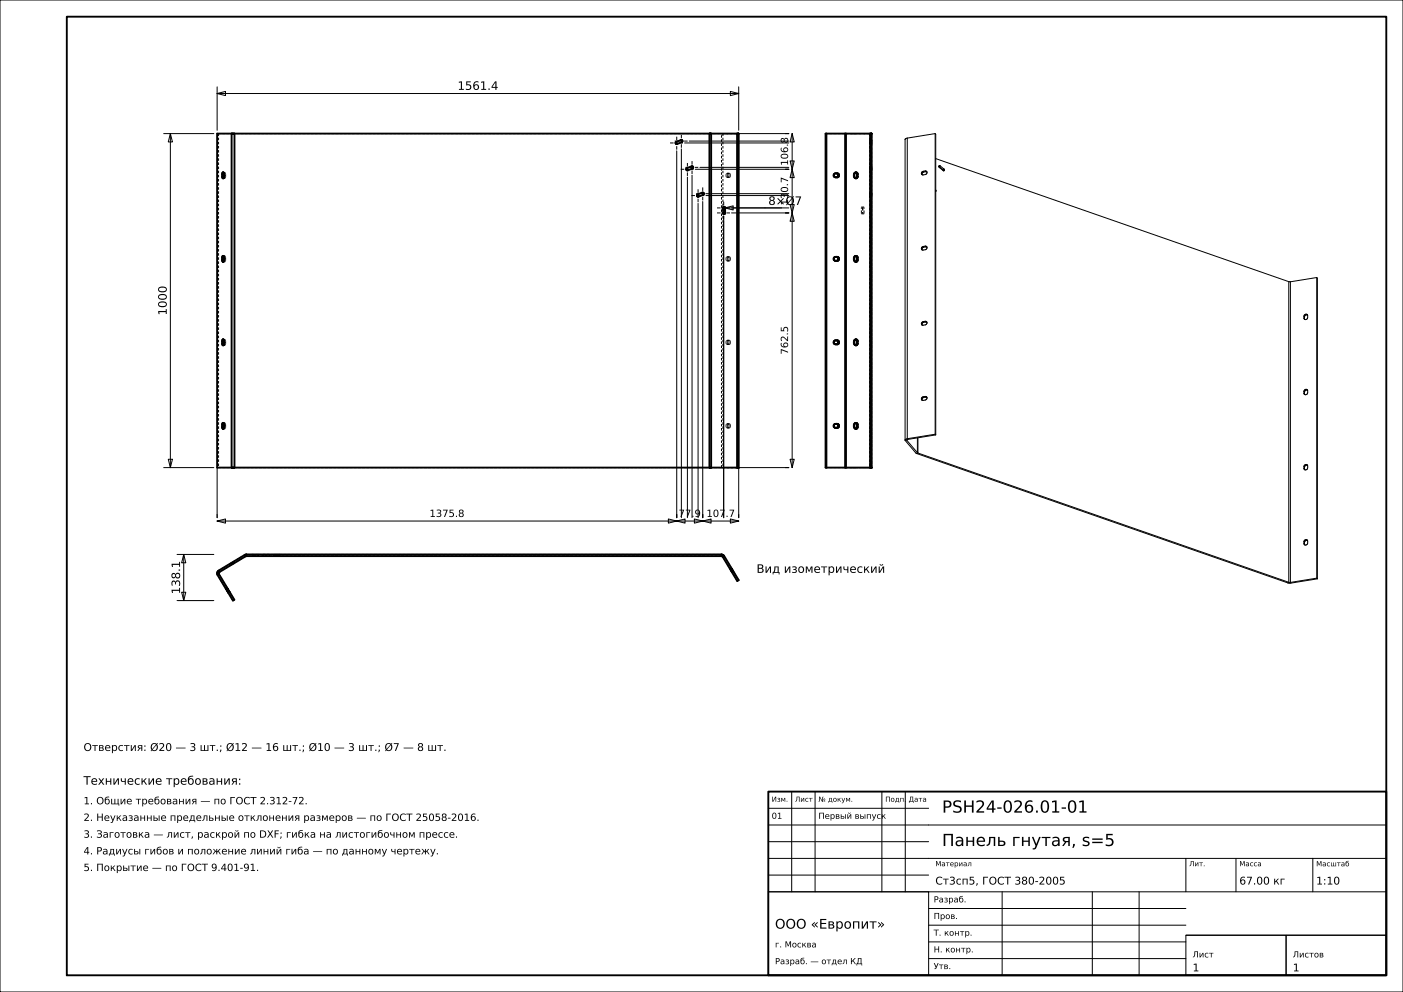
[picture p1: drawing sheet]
<svg xmlns="http://www.w3.org/2000/svg" width="420mm" height="297mm" viewBox="0 0 420 297" stroke-linecap="round" stroke-linejoin="round" font-family="sans-serif">
<g fill="none" stroke="#000" stroke-width=".3">
<path d="M0 0h420v297h-420zM49 40h15M51 40l.6 2.5h-1.2zM51 40v100M65 28l2.5-.6v1.2zM65 26v13M65 28h156.1M218.6 27.4l2.5 .6-2.5 .6zM221.1 26v13M221.1 40h15M237.1 40l.7 2.5h-1.3zM237.1 40v100"/>
<path d="M279.9 40l.2 .2v90M279.9 40l-8.3 1.3M279.9 40v90M202.6 45.2v109.8M204 44.6v110.4M204.9 42.8h31.2M205.8 53v102M206.3 42.2h29.8M207.2 52.5v102.5M208.1 50.7h28M209.5 50.1h26.6M211.3 58.6h24.8"/>
<path d="M212.7 58h23.4M236.5 48.2h1.3l-.7 2.5zM237.1 50.7l.7 2.5h-1.3zM271.6 41.3l-.7 .5v90M271.6 41.3v90.1M276.4 51.3a.59 .59 0 0 0-.5 .4 .59 .59 0 0 0 .1 .6M276.4 51.3l.2 .2M276.6 51.5l-.5 .3-.1 .5M276.9 51.2l.6 .3M276.9 51.2l-.5 .1M276.9 51.2l.2 .2M277.1 51.4l.4 .1"/>
<path d="M277.1 51.4l-.5 .1M277.5 51.5l-.1 .4-.3 .3-1.1 .1M280.1 56.9v.4M280.1 47.5l105.7 36.8M281.1 49.9l1.3 1.2M281.1 49.7v.2M281.1 49.7h.1M281.1 49.7h.3M281.1 49.8l1.1 .9M281.4 49.7l1.1 .9M281.4 49.7l-.3 .1M282.2 50.7l.2 .4"/>
<path d="M282.5 50.6l.2 .3-.3 .2M282.5 50.6l-.3 .1M209 60.9v94.1M210.4 60.3v94.7M216.6 64.6v90.4M217 62.3l2.5-.7v1.3zM217 62.3h19.1M219 63.8h17.1M236.5 61.3h1.3l-.7 2.5zM237.1 63.8l.7 2.5h-1.3zM276.4 73.8a.54 .54 0 0 0-.6 .5 .54 .54 0 0 0 .6 .6l.8-.2 .3-.7M276.4 73.8l.2 .2"/>
<path d="M276.6 74l-.5 .3-.1 .5M276.9 73.7l.6 .3M276.9 73.7l-.5 .1M276.9 73.7l.2 .2M277.1 73.9l.4 .1M277.1 73.9l-.5 .1M276.4 96.3a.59 .59 0 0 0-.5 .4 .59 .59 0 0 0 .1 .6M276.4 96.3l.2 .2M276.6 96.5l-.5 .3-.1 .5M276.9 96.2l.6 .3M276.9 96.2l-.5 .1M276.9 96.2l.2 .2"/>
<path d="M277.1 96.4l.4 .1M277.1 96.4l-.5 .1M277.5 96.5l-.1 .4-.3 .3-1.1 .1M385.8 84.3l.5 .1M385.8 84.3v90M386.3 84.4v90M390.3 94.7a.57 .57 0 0 1 .5-.6 .57 .57 0 0 1 .7 .4l-.1 .9-.8 .2M390.3 94.7v.5M390.3 95.2l.3 .4M390.3 94.7l.2 .2M390.3 95.2l.2 .2M390.5 94.9v.5"/>
<path d="M390.5 95.4l.1 .2M391.4 94.3a.65 .65 0 0 0-.9 .6M394.2 83.1l.2 .2v90M394.2 83.1l-7.9 1.3M394.2 83.1v90M276.4 118.8a.59 .59 0 0 0-.5 .4 .59 .59 0 0 0 .1 .6M276.4 118.8l.2 .2M276.6 119l-.5 .3-.1 .5M276.9 118.7l.6 .3M276.9 118.7l-.5 .1M276.9 118.7l.2 .2M277.1 118.9l.4 .1"/>
<path d="M277.1 118.9l-.5 .1M277.5 119l-.1 .4-.3 .3-1.1 .1M390.3 117.7l.3 .4M390.3 117.2v.5M390.3 117.2l.2 .2M390.3 117.7l.2 .2M390.5 117.9l.1 .2M390.5 117.4v.5M391.4 116.8a.65 .65 0 0 0-.9 .6M391.4 116.9a.59 .59 0 0 0-.6-.3 .59 .59 0 0 0-.5 .6M391.4 116.9v1l-.8 .2M50.4 137.5h1.2l-.6 2.5z"/>
<path d="M236.5 137.5h1.3l-.7 2.5zM270.9 131.8l3.6 4M271.5 131.7v.1M271.5 131.8l3.1 3.7M271.6 131.4l-.7 .4M274.5 135.8l111 38.7M274.6 135.5l.2 .1M274.6 131.1v4.4M274.8 135.6l111 38.7M274.8 131.1v4.5M274.8 135.6l-.3 .2M279.9 130l-8.3 1.4"/>
<path d="M279.9 130l.2 .2M280.1 130.2l-8.6 1.5M390.3 139.7v.5M390.3 139.7l.2 .2M390.5 139.9v.5M391.4 139.3a.65 .65 0 0 0-.9 .6M391.4 139.4v1l-.8 .2M391.4 139.4a.59 .59 0 0 0-.6-.3 .59 .59 0 0 0-.5 .6M49 140h15M65 156l2.5-.6v1.2zM65 140v15M65 156h156.1"/>
<path d="M200.1 155.4l2.5 .6-2.5 .6zM202.6 156l2.5-.6v1.2zM207.9 155.4l2.5 .6-2.5 .6zM210.4 156l2.5-.6v1.2zM218.6 155.4l2.5 .6-2.5 .6zM236.1 140h-15v15M390.3 140.2l.3 .4M390.3 140.2l.2 .2M390.5 140.4l.1 .2M53 179.8h11M53 166h11M54.4 177.3h1.2l-.6 2.5z"/>
<path d="M55 166l.6 2.5h-1.2zM55 166v13.8M385.8 174.3l.5 .1M385.8 174.3l-.3 .2M390.3 162.2a.57 .57 0 0 1 .5-.6 .57 .57 0 0 1 .7 .4l-.1 .9-.8 .2M390.3 162.2v.5M390.3 162.7l.3 .4M390.3 162.2l.2 .2M390.3 162.7l.2 .2M390.5 162.4v.5M390.5 162.9l.1 .2M391.4 161.8a.65 .65 0 0 0-.9 .6"/>
<path d="M394.2 173.1l-7.9 1.3M394.2 173.1l.2 .2M394.4 173.3l-7.9 1.3-1-.1M237 237v30M244 237v30M264 237v30M271 237v30M230 257h185M230 252h48M230 247h185M230 242h48M355 257v10"/>
<path d="M370 257v10M393 257v10M230 267h48v25h-48zM230 267h185M230 262h48M278 277h77M278 272h77M300 267v25M327 267v25M341 267v25M278 287h77M278 282h77"/>
<path d="M355 280h30v12h-30zM355 280h60M385 280h30v12h-30z"/>
</g>
<g fill="none" stroke="#000" stroke-width=".56">
<path d="M20 5h395v287h-395zM65 40h156.1v100h-156.1zM69.3 40v100M70.2 40v100M212.4 40v100M212.9 40v100M220.7 40v100M247.1 40h13.8v100h-13.8zM247.4 40v100M253 40v100M253.2 40v100M260.5 40v100"/>
<path d="M66.5 52.2v.6M66.5 52.2l.1-.5 .3-.1 .2 .6-.2 1.2-.3-.1-.1-.5M66.5 52.2h.4M66.5 52.8h.4M66.9 52.2v.6M66.9 52.8l.1 .4M67 51.8l-.1 .4M202.3 42.6l1.5-.7a.35 .35 0 0 1 .5 .2 .35 .35 0 0 1-.2 .5l-1.5 .6-.3-.3zM205.5 50.4l1.5-.6a.35 .35 0 0 1 .5 .2 .35 .35 0 0 1-.2 .4l-1.5 .6-.3-.2zM208.7 58.3l1.5-.6a.35 .35 0 0 1 .5 .2 .35 .35 0 0 1-.2 .4l-1.5 .6-.3-.2zM250.4 51.9a.61 .61 0 0 1 .5 .6 .61 .61 0 0 1-.5 .6M256.1 51.6l.4 .6"/>
<path d="M256.5 52.2h.3M256.5 52.8h.3M256.5 52.2v.6M256.5 52.8l-.4 .6M256.8 52.2a.52 .52 0 0 0-.6-.6 .52 .52 0 0 0-.5 .6v.6a.52 .52 0 0 0 .5 .6 .52 .52 0 0 0 .6-.6M256.8 52.2v.6M66.5 77.2v.6M66.5 77.2h.4M66.5 77.8h.4M66.8 76.6l-.3 .6M66.8 76.6h.1M66.9 76.6l.2 .6-.2 1.2-.3-.1-.1-.5"/>
<path d="M66.9 77.2v.6M66.9 77.8l.1 .4M67 76.8l-.1 .4M216.6 61.9l.2 .4M216.8 63.8l-.2 .3M216.8 62.3v1.5M216.8 62.3h.3M216.8 63.8h.3M217.1 62.3a.3 .3 0 0 0-.3-.4 .3 .3 0 0 0-.3 .4v1.5l.2 .3M217.1 63.8l-.4 .3M217.1 62.3v1.5M250.4 76.9a.61 .61 0 0 1 .5 .6 .61 .61 0 0 1-.5 .6"/>
<path d="M256.1 76.6l.4 .6M256.5 77.2h.3M256.5 77.8h.3M256.5 77.8l-.4 .6M256.5 77.2v.6M256.8 77.2a.52 .52 0 0 0-.6-.6 .52 .52 0 0 0-.5 .6v.6a.52 .52 0 0 0 .5 .6 .52 .52 0 0 0 .6-.6M256.8 77.2v.6M66.5 102.2v.6M66.5 102.2h.4M66.5 102.8h.4M66.8 101.6l-.3 .6M66.8 101.6h.1"/>
<path d="M66.9 101.6l.2 .6-.2 1.2-.3-.1-.1-.5M66.9 102.2v.6M66.9 102.8l.1 .4M67 101.8l-.1 .4M250.4 101.9a.61 .61 0 0 1 .5 .6 .61 .61 0 0 1-.5 .6M256.1 101.6l.4 .6M256.5 102.2h.3M256.5 102.8h.3M256.5 102.2v.6M256.5 102.8l-.4 .6M256.8 102.2a.52 .52 0 0 0-.6-.6 .52 .52 0 0 0-.5 .6v.6a.52 .52 0 0 0 .5 .6 .52 .52 0 0 0 .6-.6M256.8 102.2v.6"/>
<path d="M66.5 127.2v.6M66.5 127.8l.3 .6M66.5 127.2h.4M66.5 127.8h.4M66.8 126.6l-.3 .6M66.8 126.6h.1M66.9 126.6l.2 .6-.2 1.2M66.9 128.4h-.1M66.9 127.2v.6M66.9 127.8l.1 .4M67 126.8l-.1 .4M250.4 126.9a.61 .61 0 0 1 .5 .6 .61 .61 0 0 1-.5 .6"/>
<path d="M256.1 126.6l.4 .6M256.5 127.2h.3M256.5 127.8h.3M256.5 127.2v.6M256.5 127.8l-.4 .6M256.8 127.2a.52 .52 0 0 0-.6-.6 .52 .52 0 0 0-.5 .6v.6a.52 .52 0 0 0 .5 .6 .52 .52 0 0 0 .6-.6M256.8 127.2v.6M73.8 166.5h142.1M73.8 166h142.1M73.8 166l-8.3 4.8-.4 .5v.9l4.6 7.6 .5-.2-4.6-7.7-.1-.4 8.3-5M73.8 166v.5M215.9 166l.9 .5 4.3 7.2-.4 .3-4.3-7.3-.5-.2"/>
<path d="M215.9 166v.5M230 237h185v55h-185z"/>
<circle cx="250.4" cy="52.5" r=".74"/>
<circle cx="250.4" cy="77.5" r=".74"/>
<circle cx="250.4" cy="102.5" r=".74"/>
<circle cx="250.4" cy="127.5" r=".74"/>
</g>
<g fill="none" stroke="#000" stroke-width=".3" stroke-dasharray=".7 .5" stroke-linecap="butt">
<path d="M65 40h.4M65.4 40v100M69.3 40h.5M69.8 40h-4.4M69.9 40h-.1M70 40h-.1M70.1 40h-.1M70.2 40h-.1M212.4 40h-142.2M212.5 40h-.1M212.6 40h-.1M212.9 40h-.3"/>
<path d="M216 40h4.6M216.4 40h-.4M216.4 40h4.6M216.4 40v100M220.4 40h-7.8M220.5 40h-.1M220.6 40h-.1M220.7 40h-.3M221 40h-.4M221 40h.1M247.1 40h7.7M253 40h2"/>
<path d="M254.8 40h.1M254.8 40h.2M254.9 40h.1M255 40h.1M255.1 40h.1M255.2 40h.1M255.3 40h.1M255.4 40h.1M255.5 40h.1M255.6 40h.1M255.7 40h4.7M255.7 40h.1"/>
<path d="M255.8 40h.1M255.9 40h.1M256 40h.1M256.1 40h-.4M256.1 40h4.7M260.2 40h-7.2M260.3 40h-.1M260.4 40h-.1M260.4 40v100M260.5 40h-.3M260.8 40h-.4M260.8 40h.1"/>
<path d="M260.9 40h-.5M67 53.2l.1 .1M67.1 51.7l-.1 .1M67.1 53.3v.1M67.1 51.6v.1M67.1 53.4h.1M67.2 51.6h-.1M67.2 53.4h.1M67.3 51.6h-.1M67.3 53.4l.1-.1M67.4 51.7l-.1-.1M67.4 53.3v-.1"/>
<path d="M67.4 51.8v-.1M67.4 53.2l.1-.2M67.5 52l-.1-.2M67.5 53v-.2M67.5 52.2v-.2M67.5 52.8v-.6M202.2 42.8l.1 .1M202.3 42.9v.1M202.3 42.7l-.1 .1M202.3 43l.1 .1M202.3 42.6v.1M202.4 43.1l.2 .1"/>
<path d="M202.5 42.5l-.2 .1M202.6 43.2l.1-.1M202.7 43.1l1.4-.5M203.8 41.9l-1.3 .6M204 41.9h-.2M204.1 42.6l.1-.1M204.1 41.9h-.1M204.2 42.5l.1-.1M204.2 42l-.1-.1M204.3 42.4v-.2M204.3 42.1l-.1-.1M204.3 42.2v-.1"/>
<path d="M205.4 50.7l.1 .1M205.5 50.8v.1M205.5 50.5l-.1 .2M205.5 50.9l.1 .1M205.5 50.4v.1M205.6 51h.2M205.6 50.4h-.1M205.8 51h.1M205.9 51l1.4-.6M207 49.8l-1.4 .6M207.2 49.8h-.2M207.3 50.4h.1"/>
<path d="M207.3 49.8h-.1M207.4 50.4l.1-.2M207.4 49.9l-.1-.1M207.5 50.2v-.1M207.5 50l-.1-.1M207.5 50.1v-.1M208.6 58.6l.1 .1M208.7 58.7v.1M208.7 58.4l-.1 .2M208.7 58.8l.1 .1M208.7 58.3v.1M208.8 58.9h.2"/>
<path d="M208.8 58.2l-.1 .1M209 58.9h.1M209.1 58.9l1.4-.6M210.2 57.7l-1.4 .5M210.4 57.6l-.2 .1M210.5 58.3l.1-.1M210.5 57.7l-.1-.1M210.6 58.2l.1-.1M210.6 57.7h-.1M210.7 58.1v-.1M210.7 57.9l-.1-.2M210.7 58v-.1"/>
<path d="M217.3 52.5v-.2M217.3 52.7v-.2M217.3 52.3l.1-.2M217.4 52.9l-.1-.2M217.4 52.1l.1-.1M217.5 53l-.1-.1M217.5 52v-.1M217.5 53.1v-.1M217.5 51.9h.1M217.6 53.1h-.1M217.6 51.9h.3M217.8 52.5v.2"/>
<path d="M217.8 52.3v.2M217.8 52.7v.2M217.8 52.1v.2M217.8 52.9l.1 .1M217.9 52l-.1 .1M217.9 53v.1M217.9 51.9h.1M217.9 53.1h-.3M217.9 51.9v.1M217.9 53.1h.1M218 51.9h-.1M218 53.1h.1"/>
<path d="M218 51.9h.1M218 53.1h-.1M218.1 51.9v.1M218.1 53.1h-.1M218.1 51.9h-.5M218.1 53.1h-.5M218.1 51.9h-.1M218.1 53.1h.3M218.1 52l.1 .1M218.1 53v.1M218.2 52.1v.2M218.2 52.9l-.1 .1"/>
<path d="M218.2 52.3v.2M218.2 52.7v.2M218.2 52.5v.2M218.4 51.9h-.3M218.4 51.9h-.5M218.4 53.1h-.5M218.4 53.1h.1M218.5 53.1v-.1M218.5 51.9h-.1M218.5 53l.1-.1M218.5 52v-.1M218.6 52.9l.1-.2"/>
<path d="M218.6 52.1l-.1-.1M218.7 52.7v-.2M218.7 52.3l-.1-.2M218.7 52.5v-.2M249.4 52.5v.1M249.4 52.4v.1M249.4 52.6v.1M249.4 52.3v.1M249.4 52.7l.1 .1M249.5 52.2l-.1 .1M249.5 52.8v.1M249.5 52.1v.1"/>
<path d="M249.5 52.9l.1 .1M249.6 52l-.1 .1M249.6 53l.1 .1M249.7 51.9l-.1 .1M249.7 53.1h.1M249.8 51.9h-.1M249.8 53.1h.1M249.9 51.9h.2M249.9 53.1h.2M249.9 51.9h-.1M249.9 53.1h.5M250.4 51.9h-.5"/>
<path d="M250.4 51.9h.3M250.4 53.1h.3M255.5 52.2v.6M255.5 52.8v.1M255.5 52.1v.1M255.5 52.9v.1M255.5 52v.1M255.5 53l.1 .1M255.6 51.9l-.1 .1M255.6 53.1v.1M255.6 51.8v.1M255.6 53.2l.1 .1"/>
<path d="M255.7 51.7l-.1 .1M255.7 53.3l.1 .1M255.8 51.6l-.1 .1M255.8 53.4h.1M255.9 51.6h-.1M255.9 53.4h.1M256 51.6h-.1M256 53.4h.1M256.1 51.6h-.1M260.4 42.5v.1M260.4 42.6v.1M260.4 42.7v.1"/>
<path d="M260.4 42.8v.1M260.4 42.9v.1M260.4 43v.1M260.4 43.1v.1M260.4 43.2v-.1M260.4 43.1v-.5M260.4 42.6v-.1M260.4 42.5v-.1M260.4 42.4v-.1M260.4 42.3v-.1M260.4 42.2v-.1M260.4 42.1v-.1"/>
<path d="M260.4 42v-.1M260.4 41.9v.6M260.4 50.4v.1M260.4 50.5v.1M260.4 50.6v.1M260.4 50.7v.1M260.4 50.8v.1M260.4 50.9v.1M260.4 51v-.6M260.4 50.4v-.1M260.4 50.3v-.1M260.4 50.2v-.1"/>
<path d="M260.4 50.1v-.1M260.4 50v-.1M260.4 49.9v-.1M260.4 49.8v.6M260.4 58.3v-.1M260.4 58.2v-.1M260.4 58.1v-.1M260.4 58v-.1M260.4 57.9v-.1M260.4 57.8v-.1M260.4 57.7v-.1M260.4 57.6v.1"/>
<path d="M260.4 57.7v.5M260.4 58.2v.1M260.4 58.3v.1M260.4 58.4v.1M260.4 58.5v.1M260.4 58.6v.1M260.4 58.7v.1M260.4 58.8v.1M260.4 58.9v-.6M260.9 43.1v.1M260.9 43.2v-.1M260.9 43.1v-.1"/>
<path d="M260.9 43v-.1M260.9 42.9v-.1M260.9 42.8v-.1M260.9 42.7v-.1M260.9 42.6v-.1M260.9 42.6v.5M260.9 41.9v.1M260.9 42v.1M260.9 42.1v.1M260.9 42.2v.1M260.9 42.3v.1M260.9 42.4v.1"/>
<path d="M260.9 42.5v.1M260.9 42.5v-.6M260.9 51v-.1M260.9 50.9v-.1M260.9 50.8v-.1M260.9 50.7v-.1M260.9 50.6v-.1M260.9 50.5v-.1M260.9 50.4v.6M260.9 49.8v.1M260.9 49.9v.1M260.9 50v.1"/>
<path d="M260.9 50.1v.1M260.9 50.2v.1M260.9 50.3v.1M260.9 50.4v-.6M260.9 57.7v-.1M260.9 57.6v.1M260.9 57.7v.1M260.9 57.8v.1M260.9 57.9v.1M260.9 58v.1M260.9 58.1v.1M260.9 58.2v.1"/>
<path d="M260.9 58.2v-.5M260.9 58.9v-.1M260.9 58.8v-.1M260.9 58.7v-.1M260.9 58.6v-.1M260.9 58.5v-.1M260.9 58.4v-.1M260.9 58.3v-.1M260.9 58.3v.6M67 78.2l.1 .1M67.1 76.7l-.1 .1M67.1 78.3v.1"/>
<path d="M67.1 76.6v.1M67.1 78.4h.1M67.2 76.6h-.1M67.2 78.4h.1M67.3 76.6h-.1M67.3 78.4l.1-.1M67.4 76.7l-.1-.1M67.4 78.3v-.1M67.4 76.8v-.1M67.4 78.2l.1-.2M67.5 77l-.1-.2M67.5 78v-.2"/>
<path d="M67.5 77.2v-.2M67.5 77.8v-.6M216.2 62.3v1.5M216.2 63.8v.1M216.2 62.1v.2M216.2 63.9l.1 .1M216.3 62l-.1 .1M216.3 64l.1 .1M216.4 61.9l-.1 .1M216.4 64.1h.1M216.5 61.9h-.1M216.5 64.1h.1"/>
<path d="M216.6 61.9h-.1M217.3 77.5v-.2M217.3 77.7v-.2M217.3 77.3l.1-.2M217.4 77.9l-.1-.2M217.4 77.1l.1-.1M217.5 78l-.1-.1M217.5 77v-.1M217.5 78.1v-.1M217.5 76.9h.1M217.6 78.1h-.1M217.6 76.9h.3"/>
<path d="M217.8 77.5v.2M217.8 77.3v.2M217.8 77.7v.2M217.8 77.1v.2M217.8 77.9l.1 .1M217.9 77l-.1 .1M217.9 78v.1M217.9 76.9h.1M217.9 78.1h-.3M217.9 76.9v.1M217.9 78.1h.1M218 76.9h-.1"/>
<path d="M218 78.1h.1M218 76.9h.1M218 78.1h-.1M218.1 76.9v.1M218.1 78.1h-.1M218.1 76.9h-.5M218.1 78.1h-.5M218.1 76.9h-.1M218.1 78.1h.3M218.1 77l.1 .1M218.1 78v.1M218.2 77.1v.2"/>
<path d="M218.2 77.9l-.1 .1M218.2 77.3v.2M218.2 77.7v.2M218.2 77.5v.2M218.4 76.9h-.3M218.4 76.9h-.5M218.4 78.1h-.5M218.4 78.1h.1M218.5 78.1v-.1M218.5 76.9h-.1M218.5 78l.1-.1M218.5 77v-.1"/>
<path d="M218.6 77.9l.1-.2M218.6 77.1l-.1-.1M218.7 77.7v-.2M218.7 77.3l-.1-.2M218.7 77.5v-.2M249.4 77.5v.1M249.4 77.4v.1M249.4 77.6v.1M249.4 77.3v.1M249.4 77.7l.1 .1M249.5 77.2l-.1 .1M249.5 77.8v.1"/>
<path d="M249.5 77.1v.1M249.5 77.9l.1 .1M249.6 77l-.1 .1M249.6 78l.1 .1M249.7 76.9l-.1 .1M249.7 78.1h.1M249.8 76.9h-.1M249.8 78.1h.1M249.9 76.9h.2M249.9 78.1h.2M249.9 76.9h-.1M249.9 78.1h.5"/>
<path d="M250.4 76.9h-.5M250.4 76.9h.3M250.4 78.1h.3M255.5 77.2v.6M255.5 77.8v.1M255.5 77.1v.1M255.5 77.9v.1M255.5 77v.1M255.5 78l.1 .1M255.6 76.9l-.1 .1M255.6 78.1v.1M255.6 76.8v.1"/>
<path d="M255.6 78.2l.1 .1M255.7 76.7l-.1 .1M255.7 78.3l.1 .1M255.8 76.6l-.1 .1M255.8 78.4h.1M255.9 76.6h-.1M255.9 78.4h.1M256 76.6h-.1M256 78.4h.1M256.1 76.6h-.1M257.9 62.3v-.2M257.9 63.8v-1.5"/>
<path d="M257.9 62.1v-.1M257.9 63.9v-.1M257.9 62l.1-.1M257.9 64v-.1M258 64.1l-.1-.1M258 61.9h.1M258.1 61.9l.1 .1M258.1 64.1h-.1M258.2 62v.1M258.2 64l-.1 .1M258.2 62.1v.2M258.2 63.9v.1"/>
<path d="M258.2 62.3v1.5M258.2 63.8v.1M258.3 63.8v.1M258.3 62.3v1.5M258.3 62.1v.2M258.3 63.9v.1M258.3 62v.1M258.3 64l.1 .1M258.4 61.9l-.1 .1M258.4 64.1h.1M258.5 61.9h-.1M258.5 64.1l.1-.1"/>
<path d="M258.6 62l-.1-.1M258.6 64v-.1M258.6 62.1v-.1M258.6 63.9l.1-.1M258.7 62.3l-.1-.2M258.7 63.8v-1.5M67 103.2l.1 .1M67.1 101.7l-.1 .1M67.1 103.3v.1M67.1 101.6v.1M67.1 103.4h.1M67.2 101.6h-.1"/>
<path d="M67.2 103.4h.1M67.3 101.6h-.1M67.3 103.4l.1-.1M67.4 101.7l-.1-.1M67.4 103.3v-.1M67.4 101.8v-.1M67.4 103.2l.1-.2M67.5 102l-.1-.2M67.5 103v-.2M67.5 102.2v-.2M67.5 102.8v-.6M217.3 102.5v-.2"/>
<path d="M217.3 102.7v-.2M217.3 102.3l.1-.2M217.4 102.9l-.1-.2M217.4 102.1l.1-.1M217.5 103l-.1-.1M217.5 102v-.1M217.5 103.1v-.1M217.5 101.9h.1M217.6 103.1h-.1M217.6 101.9h.3M217.8 102.5v.2M217.8 102.3v.2"/>
<path d="M217.8 102.7v.2M217.8 102.1v.2M217.8 102.9l.1 .1M217.9 102l-.1 .1M217.9 103v.1M217.9 101.9h.1M217.9 103.1h-.3M217.9 101.9v.1M217.9 103.1h.1M218 101.9h-.1M218 103.1h.1M218 101.9h.1"/>
<path d="M218 103.1h-.1M218.1 101.9v.1M218.1 103.1h-.1M218.1 101.9h-.5M218.1 103.1h-.5M218.1 101.9h-.1M218.1 103.1h.3M218.1 102l.1 .1M218.1 103v.1M218.2 102.1v.2M218.2 102.9l-.1 .1M218.2 102.3v.2"/>
<path d="M218.2 102.7v.2M218.2 102.5v.2M218.4 101.9h-.3M218.4 101.9h-.5M218.4 103.1h-.5M218.4 103.1h.1M218.5 103.1v-.1M218.5 101.9h-.1M218.5 103l.1-.1M218.5 102v-.1M218.6 102.9l.1-.2M218.6 102.1l-.1-.1"/>
<path d="M218.7 102.7v-.2M218.7 102.3l-.1-.2M218.7 102.5v-.2M249.4 102.5v.1M249.4 102.4v.1M249.4 102.6v.1M249.4 102.3v.1M249.4 102.7l.1 .1M249.5 102.2l-.1 .1M249.5 102.8v.1M249.5 102.1v.1M249.5 102.9l.1 .1"/>
<path d="M249.6 102l-.1 .1M249.6 103l.1 .1M249.7 101.9l-.1 .1M249.7 103.1h.1M249.8 101.9h-.1M249.8 103.1h.1M249.9 101.9h.2M249.9 103.1h.2M249.9 101.9h-.1M249.9 103.1h.5M250.4 101.9h-.5M250.4 101.9h.3"/>
<path d="M250.4 103.1h.3M255.5 102.2v.6M255.5 102.8v.1M255.5 102.1v.1M255.5 102.9v.1M255.5 102v.1M255.5 103l.1 .1M255.6 101.9l-.1 .1M255.6 103.1v.1M255.6 101.8v.1M255.6 103.2l.1 .1M255.7 101.7l-.1 .1"/>
<path d="M255.7 103.3l.1 .1M255.8 101.6l-.1 .1M255.8 103.4h.1M255.9 101.6h-.1M255.9 103.4h.1M256 101.6h-.1M256 103.4h.1M256.1 101.6h-.1M67 128.2l.1 .1M67.1 126.7l-.1 .1M67.1 128.3v.1M67.1 126.6v.1"/>
<path d="M67.1 128.4h.1M67.2 126.6h-.1M67.2 128.4h.1M67.3 126.6h-.1M67.3 128.4l.1-.1M67.4 126.7l-.1-.1M67.4 128.3v-.1M67.4 126.8v-.1M67.4 128.2l.1-.2M67.5 127l-.1-.2M67.5 128v-.2M67.5 127.2v-.2"/>
<path d="M67.5 127.8v-.6M217.3 127.5v-.2M217.3 127.7v-.2M217.3 127.3l.1-.2M217.4 127.9l-.1-.2M217.4 127.1l.1-.1M217.5 128l-.1-.1M217.5 127v-.1M217.5 128.1v-.1M217.5 126.9h.1M217.6 128.1h-.1M217.6 126.9h.3"/>
<path d="M217.8 127.5v.2M217.8 127.3v.2M217.8 127.7v.2M217.8 127.1v.2M217.8 127.9l.1 .1M217.9 127l-.1 .1M217.9 128v.1M217.9 126.9h.1M217.9 128.1h-.3M217.9 126.9v.1M217.9 128.1h.1M218 126.9h-.1"/>
<path d="M218 128.1h.1M218 126.9h.1M218 128.1h-.1M218.1 126.9v.1M218.1 128.1h-.1M218.1 126.9h-.5M218.1 128.1h-.5M218.1 126.9h-.1M218.1 128.1h.3M218.1 127l.1 .1M218.1 128v.1M218.2 127.1v.2"/>
<path d="M218.2 127.9l-.1 .1M218.2 127.3v.2M218.2 127.7v.2M218.2 127.5v.2M218.4 126.9h-.3M218.4 126.9h-.5M218.4 128.1h-.5M218.4 128.1h.1M218.5 128.1v-.1M218.5 126.9h-.1M218.5 128l.1-.1M218.5 127v-.1"/>
<path d="M218.6 127.9l.1-.2M218.6 127.1l-.1-.1M218.7 127.7v-.2M218.7 127.3l-.1-.2M218.7 127.5v-.2M249.4 127.5v.1M249.4 127.4v.1M249.4 127.6v.1M249.4 127.3v.1M249.4 127.7l.1 .1M249.5 127.2l-.1 .1M249.5 127.8v.1"/>
<path d="M249.5 127.1v.1M249.5 127.9l.1 .1M249.6 127l-.1 .1M249.6 128l.1 .1M249.7 126.9l-.1 .1M249.7 128.1h.1M249.8 126.9h-.1M249.8 128.1h.1M249.9 126.9h.2M249.9 128.1h.2M249.9 126.9h-.1M249.9 128.1h.5"/>
<path d="M250.4 126.9h-.5M250.4 126.9h.3M250.4 128.1h.3M255.5 127.2v.6M255.5 127.8v.1M255.5 127.1v.1M255.5 127.9v.1M255.5 127v.1M255.5 128l.1 .1M255.6 126.9l-.1 .1M255.6 128.1v.1M255.6 126.8v.1"/>
<path d="M255.6 128.2l.1 .1M255.7 126.7l-.1 .1M255.7 128.3l.1 .1M255.8 126.6l-.1 .1M255.8 128.4h.1M255.9 126.6h-.1M255.9 128.4h.1M256 126.6h-.1M256 128.4h.1M256.1 126.6h-.1M65 140h.4M65.4 140h4.4"/>
<path d="M69.8 140h-.5M69.8 140h.1M69.9 140h.1M70 140h.1M70.1 140h.1M70.2 140h142.2M212.4 140h.1M212.5 140h.1M212.6 140h.3M212.6 140h7.8M216 140v-100M216.4 140h4.6"/>
<path d="M216.4 140h-.4M220.4 140h.3M220.4 140h.1M220.5 140h.1M220.6 140h.4M220.6 140h-4.6M221 140h.1M247.1 140h7.7M253 140h7.2M254.8 140h.1M254.9 140h.1M255 140h.1"/>
<path d="M255 140h-.2M255 140h-2M255.1 140h-.1M255.1 140h.1M255.2 140h-.1M255.2 140h.1M255.3 140h-.1M255.3 140h.1M255.4 140h-.1M255.4 140h.1M255.5 140h-.1M255.5 140h.1"/>
<path d="M255.6 140h-.1M255.6 140h.1M255.7 140h-.1M255.7 140h.4M255.7 140h.1M255.8 140h.1M255.9 140h.1M256 140h.1M256.1 140h4.7M260.2 140h.3M260.2 140h.1M260.3 140h.1"/>
<path d="M260.4 140h.4M260.4 140h-4.7M260.4 140h.5M260.8 140h.1M260.9 140v-100M65 171.8v-.3M65 171.5l.1-.2M65 172v-.2M65.1 171.3l.1-.2M65.1 172.2l-.1-.2M65.2 171.1l.1-.2M65.3 170.9l.2-.1"/>
<path d="M65.5 170.8l7.7-4.7M65.5 171.6v.2M65.5 171.8l.1 .1M65.5 171.5v.1M65.6 171.9l4.6 7.7M65.6 171.3l-.1 .2M65.7 171.2l-.1 .1M67.5 176v.1M67.5 176.1v-.1M67.5 176.1v.1M67.5 176.2v-.1M67.5 176.2h.1"/>
<path d="M67.6 176.2h-.1M67.6 176.2v.1M67.6 176.3v-.1M67.6 176.3l.1 .1M67.7 176.4l-.1-.1M67.7 176.4v.1M67.7 176.5v-.1M67.7 176.5l.1 .1M67.8 176.6l.3 .5M67.8 176.6l-.1-.1M67.9 175.8v.1M67.9 175.9v-.1"/>
<path d="M67.9 175.9h.1M68 175.9h-.1M68 175.9v.1M68 176v-.1M68 176l.1 .1M68.1 176.1l-.1-.1M68.1 177.1l-.3-.5M68.1 176.1v.1M68.1 177.1v.1M68.1 176.2v-.1M68.1 176.2h.1M68.1 177.2h.1"/>
<path d="M68.1 177.2v-.1M68.2 176.2h-.1M68.2 176.2v.1M68.2 177.2v.1M68.2 177.2h-.1M68.2 176.3v-.1M68.2 176.3l.3 .5M68.2 177.3v-.1M68.2 177.3l.1 .1M68.3 177.4l-.1-.1M68.3 177.4v.1M68.3 177.5v-.1"/>
<path d="M68.3 177.5h.1M68.4 177.5v.1M68.4 177.5h-.1M68.4 177.6v-.1M68.5 176.8v.1M68.5 176.8l-.3-.5M68.5 176.9h.1M68.5 176.9v-.1M68.6 176.9v.1M68.6 176.9h-.1M68.6 177v-.1M68.6 177l.1 .1"/>
<path d="M68.7 177.1l-.1-.1M68.7 177.1v.1M68.7 177.2v-.1M68.7 177.2h.1M68.8 177.2v.1M68.8 177.2h-.1M68.8 177.3v-.1M69.1 168.7l.2 .4M69.1 168.7v-.1M69.1 168.6v.1M69.1 168.6h.1M69.2 168.6h-.1"/>
<path d="M69.2 168.6l.1-.1M69.3 168.5l-.1 .1M69.3 168.5h.1M69.3 169.1h.1M69.4 169.1v-.1M69.4 169.1h-.1M69.4 168.5h-.1M69.4 168.5v-.1M69.4 169v.1M69.4 168.4v.1M69.4 168.4h.1M69.4 169h.1"/>
<path d="M69.5 169l.1-.1M69.5 169h-.1M69.5 168.4h-.1M69.5 168.4h.1M69.6 168.4h-.1M69.6 168.4v-.1M69.6 168.9l-.1 .1M69.6 168.3v.1M69.6 168.9h.1M69.6 168.3h.1M69.7 168.3h-.1M69.7 168.3l.2 .4"/>
<path d="M69.7 168.9l.1-.1M69.7 168.9h-.1M69.7 179.8l-4.6-7.6M69.7 179.8l.5-.2M69.8 168.8l-.1 .1M69.8 168.8h.1M69.9 168.8v-.1M69.9 168.8h-.1M69.9 168.7v.1M73.2 166.1h.2M73.4 166.1l.2-.1M73.5 166.6l-7.8 4.6"/>
<path d="M73.6 166h.2M73.6 166.5l-.1 .1M73.8 166.5h-.2M73.8 166h142.1M75.4 166.5h.1M75.4 166h.1M75.5 166.5h-.1M75.5 166h-.1M75.5 166.5h.1M75.5 166h.1M75.6 166.5h-.1M75.6 166h-.1"/>
<path d="M75.6 166.5h.1M75.6 166h1.4M75.7 166h-.1M75.7 166.5h.1M75.8 166h-.1M75.8 166.5h.1M75.9 166h-.1M75.9 166.5h1.4M77 166h.1M77 166.5h-1.4M77.1 166.5h-.1M77.1 166h.1"/>
<path d="M77.2 166.5h-.1M77.2 166h.1M77.3 166.5h-.1M77.3 166h-1.4M77.3 166h.1M77.3 166.5h.1M77.4 166.5h-.1M77.4 166h-.1M77.4 166h.1M77.4 166.5h.1M77.5 166.5h-.1M77.5 166h-.1"/>
<path d="M78.6 166.5h.1M78.6 166h.1M78.7 166.5h-.1M78.7 166h-.1M78.7 166.5h.1M78.7 166h.1M78.8 166.5h-.1M78.8 166h-.1M78.8 166.5h.1M78.8 166h1.4M78.9 166h-.1M78.9 166.5h.1"/>
<path d="M79 166h-.1M79 166.5h.1M79.1 166h-.1M79.1 166.5h1.4M80.2 166h.1M80.2 166.5h-1.4M80.3 166.5h-.1M80.3 166h.1M80.4 166.5h-.1M80.4 166h.1M80.5 166.5h-.1M80.5 166h-1.4"/>
<path d="M80.5 166h.1M80.5 166.5h.1M80.6 166.5h-.1M80.6 166h-.1M80.6 166h.1M80.6 166.5h.1M80.7 166.5h-.1M80.7 166h-.1M81.8 166.5h.1M81.8 166h.1M81.9 166.5h-.1M81.9 166h-.1"/>
<path d="M81.9 166.5h.1M81.9 166h.1M82 166.5h-.1M82 166h-.1M82 166.5h.1M82 166h1.4M82.1 166h-.1M82.1 166.5h.1M82.2 166h-.1M82.2 166.5h.1M82.3 166h-.1M82.3 166.5h1.4"/>
<path d="M83.4 166h.1M83.4 166.5h-1.4M83.5 166.5h-.1M83.5 166h.1M83.6 166.5h-.1M83.6 166h.1M83.7 166.5h-.1M83.7 166h-1.4M83.7 166.5h.1M83.7 166h.1M83.8 166h-.1M83.8 166.5h-.1"/>
<path d="M83.8 166.5h.1M83.8 166h.1M83.9 166h-.1M83.9 166.5h-.1M215.9 166h.2M215.9 166.5h-142.1M216.1 166.5h-.2M216.1 166l.2 .1M216.3 166.6l-.2-.1M216.3 166.1l.2 .1M216.4 166.7l-.1-.1M216.5 166.2l.2 .1"/>
<path d="M216.7 166.3l.1 .2M216.8 166.5l4.3 7.2M218.6 170.4v.1M218.6 170.5v-.1M218.6 170.5l.1 .1M218.7 170.6l-.1-.1M218.7 170.6l.1 .1M218.8 170.7v.1M218.8 170.7l-.1-.1M218.8 170.8l.1 .2M218.8 170.8v-.1M218.9 171l.1 .1"/>
<path d="M218.9 171l-.1-.2M219 171.1v.1M219 171.1l-.1-.1M219 170.2l-.4 .2M219 170.2h.1M219 171.2l.1 .1M219 171.2v-.1M219.1 170.2h-.1M219.1 170.2v.1M219.1 170.3v-.1M219.1 170.3v.1M219.1 171.3v.1"/>
<path d="M219.1 171.3l-.1-.1M219.1 170.4v-.1M219.1 170.4l.1 .1M219.1 171.4h.1M219.1 171.4v-.1M219.2 171.4v.1M219.2 171.4h-.1M219.2 170.5l-.1-.1M219.2 170.5l.1 .1M219.2 171.5v-.1M219.3 170.6l-.1-.1M219.3 170.6v.1"/>
<path d="M219.3 170.7v-.1M219.3 170.7l.1 .1M219.4 170.8l-.1-.1M219.4 170.8l.1 .1M219.5 170.9l-.1-.1M219.5 170.9v.1M219.5 171v-.1M219.5 171l.1 .1M219.6 171.1l-.1-.1M219.6 171.1v.1M219.6 171.2v-.1M219.6 171.2l-.4 .3"/>
<path d="M220.7 174l-4.3-7.3M221.1 173.7l-.4 .3"/>
</g>
<g fill="none" stroke="#000" stroke-width=".3" stroke-dasharray="1.1 .4" stroke-linecap="butt">
<path d="M200.6 42.8h4M202 42.2h4M202.6 44.8v-4M203.8 50.7h4M204 44.2v-4M205.2 50.1h4M205.8 52.7v-4M207 58.6h4M207.2 52.1v-4M208.4 58h4M210.4 60v-4M209 60.6v-4"/>
<path d="M214.6 62.3h4M214.6 63.8h4M216.6 64.2v-3.9M216.6 65.7v-4"/>
</g>
<g font-size="5">
<text x="282" y="243.3">PSH24-026.01-01</text>
<text x="282" y="253.3">Панель гнутая, s=5</text>
</g>
<text font-size="4" x="232" y="278">ООО «Европит»</text>
<g font-size="3.5">
<text x="137" y="26.9">1561.4</text>
<text x="230" y="61.4">8×Ø7</text>
<text x="49.9" y="94.4" transform="rotate(-90 49.9 94.4)">1000</text>
<text x="226.5" y="171.5">Вид изометрический</text>
<text x="53.9" y="177.9" transform="rotate(-90 53.9 177.9)">138.1</text>
<text x="25" y="234.9">Технические требования:</text>
</g>
<g font-size="3.2">
<text x="25" y="224.8">Отверстия: Ø20 — 3 шт.; Ø12 — 16 шт.; Ø10 — 3 шт.; Ø7 — 8 шт.</text>
<text x="280" y="264.8">Ст3сп5, ГОСТ 380-2005</text>
<text x="371" y="264.8">67.00 кг</text>
<text x="394" y="264.8">1:10</text>
<text x="357" y="290.8">1</text>
<text x="387" y="290.8">1</text>
</g>
<g font-size="3">
<text x="235.9" y="49.6" transform="rotate(-90 235.9 49.6)">106.8</text>
<text x="235.9" y="61.5" transform="rotate(-90 235.9 61.5)">130.7</text>
<text x="235.9" y="106.2" transform="rotate(-90 235.9 106.2)">762.5</text>
<text x="128.6" y="154.8">1375.8</text>
<text x="203.1" y="154.8">77.9</text>
<text x="211.5" y="154.8">107.7</text>
<text x="25" y="240.8">1. Общие требования — по ГОСТ 2.312-72.</text>
<text x="25" y="245.8">2. Неуказанные предельные отклонения размеров — по ГОСТ 25058-2016.</text>
<text x="25" y="250.8">3. Заготовка — лист, раскрой по DXF; гибка на листогибочном прессе.</text>
<text x="25" y="255.8">4. Радиусы гибов и положение линий гиба — по данному чертежу.</text>
<text x="25" y="260.8">5. Покрытие — по ГОСТ 9.401-91.</text>
</g>
<g font-size="2.5">
<text x="231" y="245.1">01</text>
<text x="245" y="245.1">Первый выпуск</text>
<text x="279.5" y="270.2">Разраб.</text>
<text x="279.5" y="275.1">Пров.</text>
<text x="279.5" y="280.1">Т. контр.</text>
<text x="232" y="283.6">г. Москва</text>
<text x="279.5" y="285.1">Н. контр.</text>
<text x="357" y="286.6">Лист</text>
<text x="387" y="286.6">Листов</text>
<text x="232" y="288.7">Разраб. — отдел КД</text>
<text x="279.5" y="290.1">Утв.</text>
</g>
<g font-size="2.1">
<text x="231" y="240">Изм.</text>
<text x="238" y="240">Лист</text>
<text x="245" y="240">№ докум.</text>
<text x="265" y="240">Подп.</text>
<text x="272" y="240">Дата</text>
<text x="280" y="259.3">Материал</text>
<text x="356" y="259.3">Лит.</text>
<text x="371" y="259.3">Масса</text>
<text x="394" y="259.4">Масштаб</text>
</g>
</svg>
